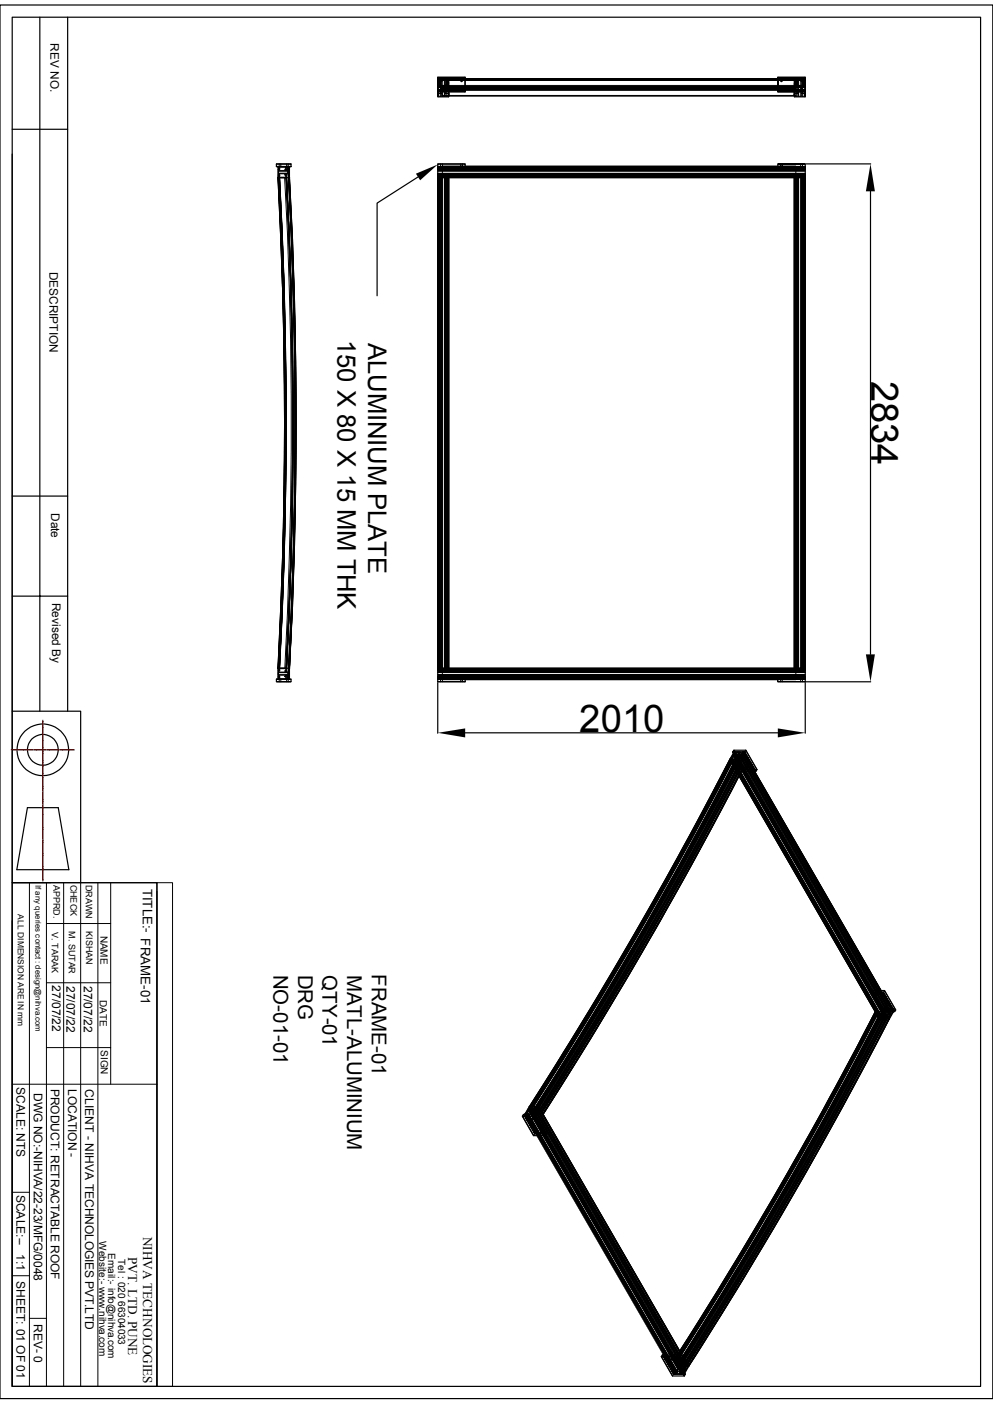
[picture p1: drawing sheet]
<svg xmlns="http://www.w3.org/2000/svg" width="210mm" height="297mm" viewBox="0 0 210 297" stroke-linecap="round" stroke-linejoin="round" font-family="sans-serif">
<g fill="none" stroke="#000" stroke-width=".25">
<path d="M0 1.1h210v294.8h-210zM2.6 3.6h204.8v289.7h-204.8zM8.4 3.6v146.9M14.3 3.6v146.9M92.6 16.3v3.1zM92.6 16.3l5.7 .1M92.6 16.4h5.7v3M92.6 19.4h5.7M94.9 19.4v1M97.5 18.7h.3M97.5 18.8h.2M98.3 19.4h-5.7v1.1h2.3"/>
<path d="M98.4 16.3v3.1M98.4 18.8h66.1M98.4 18.7h66.1M98.4 16.7h66.1M98.4 18.5h66.1M98.4 18.9h66.1M98.4 19.1h66.1M164.5 16.3l5.8 .1M164.5 19.4h5.8zM164.5 19.4v-3.1v3.1M164.5 16.4h5.8v3M165.1 18.7h.3"/>
<path d="M165.2 18.8h.2M168 19.4v1.1h2.3M170.3 16.3v4.1M170.3 19.6v.8M2.6 32.6v117.9h14.5v36.2M2.6 27.3h11.7M58.5 34.7h3.1v.5M58.5 35.2h3.1M58.5 34.7h3.1M58.5 34.7v.5M58.8 35.3v.2l.2 .1-.2 .2 .1 1.3M58.8 37.6a964 964 0 0 1 0 103.8"/>
<path d="M58.8 35.3h.1M58.8 37.5h.1M58.8 37.6h2.5M58.8 37.6h1.8a964 964 0 0 1 0 103.8M58.9 36.2h2.2v.5h-2.2zM58.9 37.1l.1 .1-.2 .1v.2M59.1 35.8v-.3l-.2-.2h1.6v.5h-.3l.3 .1v.2h-1.6v-.2h.2M59.1 37h-.2v-.3h1.6v.3h-.3h.3v.5h-1.6l.2-.2v-.3M60.6 35.3l-.1 .8h.6v-.8M60.6 37.5l-.1-.8h.6v.8M60.6 35.3h.1M60.6 37.5h.1"/>
<path d="M60.6 37.6a964 964 0 0 1 0 103.8M60.8 35.3l.1 .8M60.9 36.2v.5M60.9 36.7l.1 .9M60.9 35.3l.1 .8M61 36.2v.5M61 36.7v.9M61.1 37.6a978.8 978.8 0 0 1 0 103.8M61.1 37.6a951.2 951.2 0 0 1-.1 104.6M61.1 37.6a935.7 935.7 0 0 1 .1 103.8M61.1 35.3v2.2M61.2 37.6a943.1 943.1 0 0 1 0 103.8"/>
<path d="M61.2 37.6a964 964 0 0 1 0 103.8M88.4 37.4l-8.6 5.6v19.6M92.6 35.2l5.7 .1 .1-.6h-5.8v.5h5.8M92.6 37.6v103.8zM92.6 34.7h5.8M92.6 37.5l77.7 .1zM92.6 35.3v2.2M92.6 35.3h77.7M94.9 37.6v103.8zM94.9 20.3v.1M94.9 20.3h73.1M98.3 35.3h66.2"/>
<path d="M98.4 35.2h66.1M164.5 35.2h5.8zM164.5 34.7v.5M164.5 34.7h5.8zM168 37.6v103.8zM170.3 37.6v103.8zM170.3 35.3h.1M170.3 34.7v.5M170.3 35.3v2.2M170.5 34.7h13.6M184.1 40.5v97.9M2.6 104.9h11.7"/>
<path d="M2.6 126.1h11.7M2.6 150.5v36.2M58.5 144.2h3.1zM58.5 144.2v-.5h3.1v.5M58.8 141.4v.2l.2 .1-.2 .2 .1 1.3M58.8 141.4h2.5M58.8 141.4h.1M58.9 143.2l.1 .1-.2 .1v.2M58.9 142.3h2.2v.4h-2.2zM59.1 143h-.2v-.2h1.6v.2h-.3l.3 .1v.5h-1.6l.2-.2v-.3M59.1 141.9v-.3l-.2-.2h1.6v.5h-.3h.3v.3h-1.6v-.3h.2M60.6 141.4l-.1 .8h.6v-.8"/>
<path d="M60.6 143.6l-.1-.8h.6v.8M60.6 141.4h.1M60.9 142.8l-.1 .9M60.9 142.3v.4M61 141.4l-.1 .8M61 142.8v.9M61 142.3v.4M61.1 141.4l.1 2.2-2.7 .1M61.2 143.7h.4M92.6 144.2h5.8M92.6 144.2v-.5h5.8v.5M92.6 141.4v2.3h5.8"/>
<path d="M92.6 141.4h77.7v2.2M92.6 144.4v10.7M92.6 143.7h77.7M92.6 141.4h77.7M98.3 143.7h66.2M98.4 155h66.1M98.4 143.8h66.1M155 159.8l.2 .3M155 159.8h1.8l-.2 .3h-1.8zM155.1 159.5l.1 .2M155.2 159.3v.1M155.2 159.1h1.5l.2 .4"/>
<path d="M155.3 159.2l1.3-.1-.2 .4h-.2h.2l-.1 .2h-1.3l.1-.2M155.3 159.1v.4h-.2M155.4 159.3l.3 .4M156.2 159.5l.1 .2M156.6 159.1l.3 .5M156.6 159.1h.5l-.3 .6h-.5zM157.1 159.1v.1M157.1 159.1h.1l31.8 54.9M157.2 159.1h.3M157.2 159.1l31.7 55-.9 1.5M157.2 159.1l-.9 1.6M157.5 159.1l-2.5-.1 .3 .3-.3 .2-.5 .9h.2l-.4 .3"/>
<path d="M157.5 159.1l2.4 4.1-2.4-4.2 .2-.3 2.4 4.1-.2 .4M157.7 158.7h-2.5l-.2 .3 .2 .4-.2-.3M164.5 143.7h5.8zM164.5 144.2h5.8M164.5 143.7v.5M170.3 143.7h.1M170.3 144.4v10.7M170.3 141.4h.1M170.3 143.7v.5M170.5 144.2h13.6M5.8 170.9h6.5l2.3 13.1h-11zM154.3 160.7h.1"/>
<path d="M154.5 160.6v.1M154.5 160.4l.1 .1M154.7 160.1l.4 .6M154.7 160.5l.1-.2 .2 .4M154.7 160.4l-.2 .2M154.8 160.3h-.2l.1-.2h1.3l-.3 .2 .2 .1-.2 .3-1.2-.1M155.7 160.4l.1 .1M155.7 160.7h-1.4a896.6 896.6 0 0 1-42.3 73.4 934.1 934.1 0 0 0 42.3-73.4M155.7 160.7a915.9 915.9 0 0 1-42.3 73.4M155.7 160.7h.1a906.8 906.8 0 0 1-42.3 73.4h-.1M155.8 160.8l.2 .4M155.8 160.7a906.6 906.6 0 0 1-42.3 73.4"/>
<path d="M155.8 160.7l.3-.6h.4l-.3 .6M155.8 160.7l.2 .3M156.1 160.1l.2 .4M156.2 160.7h.1M156.2 160.7a934.1 934.1 0 0 1-42.4 73.4 915.9 915.9 0 0 0 42.4-73.4zM156.3 160.7a915.9 915.9 0 0 1-42.4 73.4M156.3 160.7a906.8 906.8 0 0 1-42.3 73.4h-.1M156.3 160.7l31.7 54.9M156.3 160.7l.9 1.6a914 914 0 0 1-42.3 73.4l-.9-1.6M157.2 162.4l29.7 51.6M157.2 162.3h.1M157.2 162.3a924.6 924.6 0 0 1-42.3 73.5v-.1"/>
<path d="M159.6 163.2h.2M2.6 186.7h30.6v106.6h-30.6zM2.6 194.8v98.5M186.4 209.6h.7M186.6 209.9h.3l.2-.4 2.3 4.2-.2 .3M186.6 210h.3M186.9 209.9l2.3 4.1zM186.9 214a921.9 921.9 0 0 1-42.2 73.4M186.9 214h.2a891 891 0 0 1-42.4 73.4l.9 1.6a914 914 0 0 0 42.4-73.4l-.9-1.5M188 215.6h.1M188 215.6a891.7 891.7 0 0 1-42.4 73.5M188.9 214h.3"/>
<path d="M110.5 236.1h2.5zM110.5 236.2l2.4 4h2.4M111 235.8h1.4M111 235.7h.1M111.2 235.6v.1M111.2 235.4l.1 .1M111.3 236.6h.1a.17 .17 0 0 1 .2 .1 .17 .17 0 0 1-.1 .2 .17 .17 0 0 1-.2-.2zM111.4 235.5l.1-.2 .2 .4M111.4 235.2l.4 .5M111.5 235.3h-.2l.1-.1h1.3l-.3 .1 .2 .1-.2 .3h-1.3l.3-.2M111.7 234.8h1.8l-.2 .3h-1.8zM111.7 234.8l.1 .3"/>
<path d="M111.8 234.5l.1 .2M111.8 234.3l.1 .1M112 234.2l1.3-.1-.2 .4h-.2h.2l-.1 .2h-1.3l.1-.2M112 234.1v.4h-.2M112.1 234.3l.3 .4M112.4 235.4l.1 .1M112.5 235.7l.3-.5h.4l-.3 .5M112.5 235.7v.1M112.5 236.6h.3l.1 .2zM112.8 235.2l.2 .3M112.9 235.8h.1M112.9 234.5v.2"/>
<path d="M113 236.2l2.4 4-2.4-4.1 .2-.3 2.4 4.1-.2 .3M113 239.6h.3v.2h-.2zM113.2 235.8h-2.5l-.2 .3 2.4 4.1M113.3 234.1l.3 .5M113.4 234.1l-.4 .6h.5l.3-.6M113.4 234.1l.2 .4M113.5 234.1h-1.6l-.1 .2 .2 .1-.3 .1-.5 .9 .2 .1-.4 .2M113.8 234.1v.1M113.8 234.1h.1M113.9 234.1l31.7 55M113.9 234.1l31.7 55-.8 1.4M113.9 234.1l-1 1.6"/>
<path d="M113.6 240.2l26.8 46.4M115.1 240.2l26.8 46.5M115.2 240.2l26.9 46.5M115.4 240.2l26.8 46.4M139.9 287h2.5zM141.9 286.6h-1.8l-.2 .4 2.3 4.1M142.1 286.6h.5M142.4 287l2.3 4.1zM142.4 287l.2-.4 2.3 4.1-.2 .4h-2.5l-2.3-4.1M145.6 289.1h.1M145.6 289v.1"/>
<circle cx="93.3" cy="17.1" r=".17"/>
<circle cx="93.3" cy="18.7" r=".17"/>
<circle cx="97.6" cy="17.1" r=".17"/>
<circle cx="97.6" cy="18.7" r=".17"/>
<circle cx="165.3" cy="18.7" r=".17"/>
<circle cx="165.3" cy="17.1" r=".17"/>
<circle cx="169.5" cy="18.7" r=".17"/>
<circle cx="169.5" cy="17.1" r=".17"/>
<circle cx="9.1" cy="158.6" r="5.5"/>
<circle cx="9.1" cy="158.6" r="3.3"/>
<circle cx="114.5" cy="239.7" r=".13"/>
<circle cx="140.8" cy="287.5" r=".13"/>
<circle cx="142.1" cy="287.5" r=".13"/>
<circle cx="142.5" cy="290.5" r=".13"/>
<circle cx="143.8" cy="290.5" r=".13"/>
</g>
<g fill="none" stroke="#000" stroke-width=".21">
<path d="M92.6 16.7h77.7M92.6 18.9h5.8M92.6 19.1h5.8M92.6 16.8h77.7M92.6 18.4h77.7M92.6 17h77.7M92.6 18.1h77.7M92.6 19.1h77.7M92.6 19h.1M92.6 17.7v.3M92.6 19.4v.4M92.6 19.9l.1 .5"/>
<path d="M92.6 19.9v.1M92.6 19.4v1M92.6 19.4v.4zM92.6 16.7h.1M92.6 19.9h.1M92.7 16.8h.1M92.7 18.5h77.6M92.7 18.2h.1M92.7 19.8h.4M92.7 19.8h.7M92.8 16.8l.2 .2v1.4l-.2-.1zM92.8 16.7l.1 .1"/>
<path d="M92.9 16.8v1.4M92.9 16.7v1.4v-1.3M92.9 16.8v1.3M93 17l-.3-.2v1.6h.4v-.3l.1 .3h.2v-1.6h-.2v1.3M93 18.2l.1-1.4v.6a.61 .61 0 0 1-.2 .9v-1.5v1.4M93 16.8v.1l-.1-.1h.2l-.1 1.4M93 16.8v1.3M93 16.7v1.5M93.1 16.7l-.1 1.4M93.1 18.1l.3 .1M93.1 19l.3-.1v1.4l-.3 .1zM93.1 19.5h.1"/>
<path d="M93.2 17v1.4zM93.2 16.8h.2M93.2 17.5v.8M93.2 17v1.4M93.4 18.9v-.5h-.7h.4v.6h.3M93.4 18.4h-.2v1.4h.2M93.5 16.8h.5v2.2h-.5zM93.5 19h.5v1.4h-.5zM93.5 18.2h.5M93.5 16.8h.5M93.6 18.7h3.9M94.1 18.9l.3 .1v1.4l-.3-.1z"/>
<path d="M94.1 18.9v-.5h.7h-.4v.6h-.3M94.1 18.4h.2v1.4h-.2M94.1 19.8h.7M94.1 16.8h.2M94.3 19.5h.1M94.3 17.9v.5M94.3 17.9v.2M94.3 17v1.3zM94.4 18.1l-.3 .1M94.4 19.8h.4M94.4 16.7v.1M94.4 16.7v1.4v-1.3"/>
<path d="M94.4 16.8v1.4M94.4 16.8v1.3M94.4 16.8v.1l.2-.1-.1 .1zM94.5 17l.2-.2-.1 1.6zM94.6 16.8v1.3M94.6 16.7v1.5M94.6 18.2v-1.4v.5a.82 .82 0 0 1-.2 1v-1.5v1.4M94.6 16.8v1.4M94.7 16.7l-.1 1.4M94.7 16.8h.1M94.7 16.8h.1v1.6h-.4v-.3l-.1 .3h-.2v-1.6h.2v.2v.9M94.7 18.2h.1"/>
<path d="M94.8 19.9l.1 .4v-.7v.7M94.8 19.4l.1 .4M94.8 18.5h.1M94.9 19v1.5M94.9 16.7v1.3zM94.9 16.7h.1M94.9 18.5l-.1 .5M94.9 18.5v.5M94.9 18.9l-.1 1.5h-.4M94.9 18.5v1.3v-1.3M94.9 18.9v1.4v-.4M94.9 18.9v.1"/>
<path d="M94.9 17.3v.8M94.9 19v.8M94.9 19v.1M94.9 19.9v.4h-1.3v-1.5h74.7v1.5h-.3M94.9 19v.4M94.9 18.5h.1M94.9 16.7v1.7M97.7 18.8h.7M97.8 18.7h.6M164.5 18.9h5.8M164.5 19.1h5.8M164.5 18.8h.7"/>
<path d="M164.5 18.7h.6M165.4 18.7h2.9v.1h-2.9M168 19v.8M168 16.7h.1M168 17.7v.3M168 19.9v.4M168 19.9v.1M168 16.7v1.8M168 18.5v.5M168 18.9l.1 1.5M168 16.7v1.4zM168 18.5v1.3v-1.3"/>
<path d="M168 18.9v1.5M168 18.9v.1M168 19.9h.1M168.1 18.2h.1M168.1 19.8h.4M168.1 19.8h.7M168.1 18.4h.4v.6h.3M168.1 18.4h.7v.5M168.1 16.8h.1M168.1 18.4l-.1 .1M168.2 16.8l.2 .2v1.4l-.2-.1zM168.2 16.7l.1 .1"/>
<path d="M168.3 16.8v1.4M168.3 16.8v.1l.1-.1v.1zM168.3 18.7h-74.7v.1h3.9M168.3 18.1v.1M168.3 16.8v1.3M168.3 16.7v1.4v-1.3M168.4 17l-.3-.2v1.6h.4v-.3l.1 .3h.2v-1.6h-.2v1.3M168.4 16.8v1.4M168.4 18.2v-1.4v1.5a.82 .82 0 0 1-.1-1v-.5v1.4M168.4 16.7v1.5M168.5 16.7l-.1 1.4M168.5 19.5h.1"/>
<path d="M168.5 19l.3-.1v1.4l-.3 .1zM168.5 18.1l.3 .1M168.6 17v1.4zM168.6 17.5v.8M168.6 16.8h.2M168.6 17v1.4M168.6 18.4h.2M168.6 18.4v1.4h.2M168.9 19v1.4h.5v-1.4M168.9 16.8h.5M168.9 18.2h.5M168.9 16.8h.5v2.2h-.5z"/>
<path d="M169.5 18.9v-.5h.7l.1 .6M169.5 18.9l.3 .1v1.4l-.3-.1zM169.5 18.4h.2v1.4h-.2M169.5 19.8h.7M169.5 16.8h.2M169.7 19.5h.1M169.7 17.9v.2M169.7 17.9v.5M169.7 17v1.3zM169.8 18.1l-.3 .1M169.8 19.8h.4M169.8 16.7v.1"/>
<path d="M169.8 18.1v.1M169.8 16.8l.1 .1 .1-.1M169.8 16.8v1.3M169.8 16.7v1.4v-1.3M169.9 16.9l-.1-.1v1.4M169.9 17l.2-.2-.1 1.6zM170 16.7v1.5M170 16.8v1.4M170 16.8l-.1 .1M170 18.2h.1M170 16.8v.5a.82 .82 0 0 1-.2 1v-1.5v1.4M170.1 16.7l-.1 1.4"/>
<path d="M170.1 16.8h.1M170.1 18.2h.1M170.1 16.8h.1v1.6h-.4v-.3l-.1 .3h-.2v-1.6h.2v1.1M170.2 18.4h-.4v.6h-.3M170.3 16.7h.1M170.3 19.4v.4zM170.3 19.9v.4v-.9v1.1M170.3 19v.8l-.1-.4M170.3 19.1h.1M170.3 19l-.1 1.4h-.4M170.3 18.4h-77.7l.1 .6M170.3 19l-77.7-.1 .1 1.5"/>
<path d="M170.3 16.8l-77.7 .1M170.3 17.3v.7M170.3 19.6v.7l-.1-.4M58.8 37.6a981.8 981.8 0 0 1 0 103.8M58.9 37.6a965 965 0 0 1 0 103.8M59 37.6a952.1 952.1 0 0 1 0 103.8M59.1 37.6a964 964 0 0 1 0 103.8M59.1 34.7v.6M59.1 37.6a952.1 952.1 0 0 1 0 103.8M59.4 34.7v.6M60.2 37.6a965 965 0 0 1 0 103.8M60.5 37.6a952.1 952.1 0 0 1 0 103.8 952.2 952.2 0 0 0 0-103.8z"/>
<path d="M60.5 37.6a981.8 981.8 0 0 1 0 103.8M60.6 37.6a981.8 981.8 0 0 1 0 103.8M60.6 34.7v.6M60.8 35.3h.1M60.9 36.1v.1M60.9 36.7h.1M61 37.6a981.8 981.8 0 0 1 0 103.8M61 36.1v.1M61 34.7v.6M61 36.7h.1M61.1 37.6a981.8 981.8 0 0 1 0 103.8 955.4 955.4 0 0 0-.1-103.8 965 965 0 0 1 .1 103.8M61.2 37.6a965 965 0 0 1 0 103.8h.1"/>
<path d="M92.6 35.6h77.7zM92.6 37.3h77.7M92.6 35.7h77.7M92.6 35.3h77.7M92.6 36.7h77.7M92.6 37.5h77.7M92.6 36.2h77.7M92.6 37l77.7 .1M92.6 35.8h77.7M92.6 36.1h77.7M92.6 35.9h77.7M92.6 37h77.7"/>
<path d="M92.6 37.2h77.7M92.6 35.6h77.7M92.6 35.4h77.7M92.6 37.4h77.7M92.6 35.5h77.7M92.6 37.6v103.8M92.7 20.4h.4M92.7 37.6v103.8M92.8 37.6v103.8M92.9 37.6v103.8zM93 37.6v103.8M93 37.6v103.8z"/>
<path d="M93.1 37.6v103.8zM93.2 34.7v.6M93.2 37.6v103.8M93.4 37.6v103.8M93.5 37.6v103.8M93.6 20.2h74.7M93.6 35.2h74.7v108.6h-3.8M93.6 34.7v.6M94 37.6v103.8M94.1 37.6v103.8M94.3 37.6v103.8M94.4 37.6v103.8"/>
<path d="M94.4 37.6v103.8zM94.5 37.6v103.8M94.6 37.6v103.8zM94.7 37.6v103.8M94.8 37.6v103.8M94.9 37.6v103.8M97.5 34.7v.6M97.8 34.7v.6M98.4 35.2h-4.8v108.6h4.8M165.1 34.7v.6M165.4 34.7v.6M168 20.3l.1 .1"/>
<path d="M168 37.6v103.8M168.1 20.4h.4M168.1 37.6v103.8M168.2 37.6v103.8M168.3 37.6v103.8zM168.4 37.6v103.8M168.4 37.6v103.8zM168.5 37.6v103.8M168.6 37.6v103.8M168.8 37.6v103.8M168.9 37.6v103.8M169.3 34.7v.6"/>
<path d="M169.4 37.6v103.8M169.5 37.6v103.8M169.7 37.6v103.8M169.7 34.7v.6M169.8 37.6v103.8zM169.9 37.6v103.8M170 37.6v103.8zM170.1 37.6v103.8M170.2 37.6v103.8M170.3 37.6v103.8M170.3 37.1h-77.7M59.1 143.7v.5"/>
<path d="M59.4 143.7v.5M60.6 143.7v.5M60.8 143.7h.2v.5M60.9 142.7v.1M60.9 142.2v.1M61 142.2v.1M61 142.7v.1M92.6 141.4h77.7M92.6 143.1h77.7M92.6 143.6h77.7M92.6 142.7h77.7M92.6 142.3h77.7"/>
<path d="M92.6 141.9h77.7M92.6 142.8h77.7M92.6 142.2h77.7M92.6 143h77.7M92.6 141.7h77.7M92.6 143.3h77.7M92.6 143.5h77.7M92.6 141.5h77.7M92.6 143.2h77.7M92.6 141.6h77.7M92.6 141.8h77.7M92.6 143.4h77.7"/>
<path d="M93.2 143.7v.5M93.6 143.8h74.7M93.6 143.7v.5M97.5 143.7v.5M97.8 143.7v.5M155 159.7l31.7 54.9 .1-.1-31.6-54.8M155 159.5l32.5 56.2M155.2 159.3l31.7 54.9h.1l-.1 .2M155.2 159.4l31.7 55M155.2 159.4l2.2 3.8h2.2M155.2 158.7l2.4 4.1h2.5h-2.5l-.2 .4-2.2-3.8M155.2 159.4l31.8 55.1"/>
<path d="M155.2 159.4l32.3 55.8M155.3 159.2l31.7 54.9M155.3 159.1l31.7 54.9-.1 .2M155.3 158.7l2.3 4.1M155.3 159.2l32.6 56.4 .3-.5M155.7 159.7l32.3 55.9M155.8 159.6l.1-.1a.16 .16 0 0 1 .2 .1 .16 .16 0 0 1-.2 .2 .16 .16 0 0 1-.1-.2zM156 159.1l.3 .2h-.2zM156 159.1l-.2 .5M156.2 159.5l31.8 55.1M156.3 159.3l-.2 .4M156.4 159.5l31.7 55h-.2l-31.6-54.8"/>
<path d="M156.4 159.5l31.7 54.9M156.6 159.1l31.7 55h-1.3l-31.6-54.8M156.7 159.1h-1.5l31.8 55.1M156.7 159.1l31.9 55.3M156.8 159.7l31.7 54.9M156.8 159.8l31.7 54.9M156.9 159.5l31.5 54.6M156.9 159.6l31.4 54.5-.3 .5-31.7-54.9M157.1 159.6l.1-.5h-.1l31.7 55-.2 .3M157.1 159.1l31.7 54.9M157.2 159.1l31.6 54.9M157.3 159.7l30.5 52.9"/>
<path d="M157.4 159.7a945.3 945.3 0 0 1-44.4 76.8h.1M157.6 159.3l-.2 .4M157.7 158.7l2.4 4.1M165.1 143.7v.5M165.4 143.7v.5M169.3 143.7v.5M169.7 143.7v.5M148.6 177.8a937.4 937.4 0 0 1-34.2 58M150 172.4a888.9 888.9 0 0 1-37 63.2M150.1 171.8a934.2 934.2 0 0 1-37.3 63.7M153.1 169.3l3.6-7a911 911 0 0 1-42.4 73.5M154.3 160.7l31.8 55h1.4"/>
<path d="M154.3 160.7l31.8 54.9v-.1M154.3 160.7l.1 .2M154.3 160.7l31.8 55M154.3 160.7a906.8 906.8 0 0 1-42.3 73.4M154.4 160.5l31.7 55M154.4 160.9l.1 .1M154.4 160.9a896.6 896.6 0 0 1-42.3 73.4M154.4 160.7l31.7 54.9-31.6-54.9M154.4 160.8h1.3l.2 .3M154.4 160.8a879 879 0 0 1-42.3 73.4M154.4 160.8a881.1 881.1 0 0 1-42.3 73.3M154.5 160.9h.1"/>
<path d="M154.5 160.4l31.8 54.9M154.5 160.5l31.7 55.1M154.5 161.1l.5 .9M154.5 160.9a896.6 896.6 0 0 1-42.3 73.3M154.5 160.9l.2 .1a888.2 888.2 0 0 1-42.3 73.4l-.2-.2M154.5 161.1a891 891 0 0 1-42.4 73.4M154.5 161.1a934.1 934.1 0 0 1-42.4 73.3M154.6 161l-.1 .1M154.6 161a906.8 906.8 0 0 1-42.4 73.4M154.6 161h.1h-.1a940 940 0 0 1-42.5 73.3l.2 .1h-.1M154.6 160.5l31.6 54.8M154.6 160.3l31.8 54.9 .1-.1"/>
<path d="M154.6 161.2h.2a896.6 896.6 0 0 1-42.3 73.3M154.6 160.5l31.7 54.8M154.7 160.4l31.7 54.9M154.7 161a924.6 924.6 0 0 1-42.4 73.4M154.7 161.3a896.6 896.6 0 0 1-42.3 73.4l-.1-.2h.1M154.7 161.3h1.3a881.2 881.2 0 0 1-42.3 73.4l-.3-.2M154.7 161.3l-.1-.1a896.6 896.6 0 0 1-42.3 73.3M154.7 161l.1 .1M154.8 161.4l.2 .3a914 914 0 0 1-42.4 73.4l-.2-.3a906.8 906.8 0 0 0 42.4-73.4zM154.8 160.1l31.7 54.9 .2-.3-31.5-54.6M154.8 161.4h1.8l.2 .3M154.8 160.3l31.8 55"/>
<path d="M154.8 161.1a906.8 906.8 0 0 1-42.3 73.4M154.8 161.1a891.8 891.8 0 0 1-42.4 73.4M154.9 160.7l31.6 54.7M155 161.8a906.8 906.8 0 0 1-42.4 73.4l.3 .1M155 161.7h1.8a896.6 896.6 0 0 1-42.4 73.4M155 161.8l.1 .1a914 914 0 0 1-42.4 73.4M155 161.8h1.3l.1 .1M155 162l.2 .1M155 162a896.6 896.6 0 0 1-42.3 73.4M155.1 161.9h.1M155.2 162.1a906.8 906.8 0 0 1-42.3 73.4M155.2 162.1h.1h-.1a961.4 961.4 0 0 1-42.4 73.3"/>
<path d="M155.2 162.1l-3.1 5.8M155.2 161.9a896.6 896.6 0 0 1-42.3 73.4M155.2 161.9h.1a874 874 0 0 1-42.4 73.4M155.2 162.3v-.1a914 914 0 0 1-42.4 73.3M155.2 162.3a881.1 881.1 0 0 1-42.3 73.4M155.2 162.3l.1 .1M155.3 162l.1 .1M155.3 162.2h.1M155.3 162.4h1.4M155.3 162.4a915.9 915.9 0 0 1-42.4 73.4M155.3 162.3a914 914 0 0 1-42.4 73.4M155.3 162.3h1.3a896.6 896.6 0 0 1-42.3 73.4"/>
<path d="M155.3 162.3v-.1a924.6 924.6 0 0 1-42.4 73.4M155.3 162.1a914 914 0 0 1-42.4 73.4M155.4 162.1a906.8 906.8 0 0 1-42.4 73.4M155.4 162.1a911.1 911.1 0 0 1-42.5 73.5M155.4 162.2l-3.7 7M155.7 160.8a896.6 896.6 0 0 1-42.3 73.3l.1 .4M155.7 161.1a934.1 934.1 0 0 1-42.4 73.4M155.7 161.2a896.6 896.6 0 0 1-42.3 73.3M155.7 161.2h.3v.1M155.7 161.1h.2M155.7 161.1v.1M155.7 160.7l.1 .1"/>
<path d="M155.7 160.8h.1M155.7 160.8a896.6 896.6 0 0 1-42.3 73.3M155.8 160.8a881.1 881.1 0 0 1-42.4 73.3h-.1l31.7 55h-1.3l-31.6-54.8M155.9 160.4l31.7 54.9h-.2l-31.6-54.8M155.9 161.1a899.8 899.8 0 0 1-42.4 73.4M156 160.1l31.7 55h-.2M156.1 161.3h.4M156.2 161.9l-7.7 14.6M156.2 161.9l.2 .1 .3 .3M156.2 160.7h.1M156.2 160.7v.1M156.2 160.7a906.8 906.8 0 0 1-42.4 73.4"/>
<path d="M156.2 161.9h.2a896.6 896.6 0 0 1-42.4 73.4M156.2 160.7l1 1.7M156.2 160.8l.2 .3M156.2 160.8a896.6 896.6 0 0 1-42.3 73.3M156.2 162a924.6 924.6 0 0 1-42.4 73.4M156.3 160.7l.9 1.7M156.3 160.5l31.5 54.6-.3 .5-31.8-54.9 31.8 54.9M156.3 161.8a924.6 924.6 0 0 1-42.4 73.4M156.3 161.8l.3 .5a896.6 896.6 0 0 1-42.3 73.4M156.3 161.8a924.6 924.6 0 0 1-42.3 73.4M156.3 161.8h.5M156.4 161.1l.1 .2"/>
<path d="M156.4 160.4l31.7 54.9M156.4 161.1a934.1 934.1 0 0 1-42.4 73.4M156.4 162a924.6 924.6 0 0 1-42.4 73.4M156.5 160.1l31.7 55h-.4M156.5 161.3a896.6 896.6 0 0 1-42.3 73.4M156.6 161.4a924.6 924.6 0 0 1-42.4 73.4M156.6 160.1l31.7 54.9M156.7 162.3a914 914 0 0 1-42.4 73.4M156.7 162.3a874 874 0 0 1-42.4 73.4M156.8 161.8a906.8 906.8 0 0 1-42.4 73.4M156.8 161.8l.1 .2M156.9 162a924.6 924.6 0 0 1-42.3 73.4"/>
<path d="M156.9 162l.2 .3M157.1 162.3v.1M157.1 162.3a914 914 0 0 1-42.4 73.4M157.1 162.3a891 891 0 0 1-42.4 73.4M157.1 162.3a924.6 924.6 0 0 1-42.4 73.4M157.1 162.4h.1M157.1 162.4a915.9 915.9 0 0 1-42.3 73.4M157.2 162.3a908.2 908.2 0 0 1-42.4 73.5M157.5 162.6l.1-.1a.16 .16 0 0 1 .2 .1 .16 .16 0 0 1-.2 .2 .16 .16 0 0 1-.1-.2zM157.7 162.1l-.2 .5M158 162.3l-.2 .4M159 162.1l-.2 .5"/>
<path d="M159 162.1l.3 .2h-.3zM159.3 162.3l-.2 .4M2.6 186.7h30.6M6.2 186.7v106.6M9.8 195.4h13.6M9.8 186.7v106.6M13.5 186.7v106.6M17.1 186.7v106.6M20.7 186.7v106.6M23.4 186.7v42.7M33.2 186.7h3.3v106.6h-3.3zM33.2 188.6v104.7"/>
<path d="M146.1 180.9a898.3 898.3 0 0 1-32.3 54.4M9.8 207.9h13.6M184.4 210l2.3 4h2.2M184.6 209.5l2.3 4.2h2.5h-2.5l-.2 .3-2.3-4.1 .2-.4h1.8M184.6 209.5l2.3 4.1M185.1 214.1l.1 .1M185.1 214.1a915.9 915.9 0 0 1-42.4 73.3M185.1 214a896.6 896.6 0 0 1-42.4 73.4M185.1 214v.1M185.1 214h1.4M185.1 214a914 914 0 0 1-42.4 73.4M185.2 214.2h.1"/>
<path d="M185.2 214.1h1.3l.2 .3M185.2 214.1a888.2 888.2 0 0 1-42.3 73.5M185.2 214.1a891 891 0 0 1-42.4 73.4M185.2 214.2a924.6 924.6 0 0 1-42.4 73.4M185.3 214.2h.1M185.3 214.4l.5 .9M185.3 214.2a906.8 906.8 0 0 1-42.3 73.4M185.3 214.2h.2a888.2 888.2 0 0 1-42.3 73.5l-.2-.1M185.3 214.4a899.8 899.8 0 0 1-42.4 73.4M185.3 214.4a934.1 934.1 0 0 1-42.4 73.3M185.3 214.4h.1M185.3 214.4a915.9 915.9 0 0 1-42.3 73.3"/>
<path d="M185.3 214.4h.2l-.1-.2a940 940 0 0 1-42.5 73.4l.1 .1M185.4 210l-.3 .4M185.4 210l.1-.1a.17 .17 0 0 1 .2 .1 .17 .17 0 0 1-.1 .2 .17 .17 0 0 1-.2-.1zM185.4 214.5h.2M185.5 214.4a934.1 934.1 0 0 1-42.4 73.3M185.5 214.6h1.3a881.1 881.1 0 0 1-42.4 73.4l-.3-.1M185.5 214.6a896.6 896.6 0 0 1-42.3 73.4M185.5 214.6l-.1-.1a906.8 906.8 0 0 1-42.3 73.4M185.5 214.3l.1 .2M185.5 214.7h1.9l.1 .3h.8l.2-.3M185.6 214.5a915.9 915.9 0 0 1-42.3 73.3M185.6 214.5a891 891 0 0 1-42.4 73.4"/>
<path d="M185.6 214.5a896.6 896.6 0 0 1-42.3 73.3M185.7 210.1l-.3 .5M185.8 215a924.6 924.6 0 0 1-42.4 73.4M185.8 215h1.7a906.8 906.8 0 0 1-42.3 73.4M185.8 215l-.3-.3a915.9 915.9 0 0 1-42.3 73.4M185.8 215.1l.1 .1a924.6 924.6 0 0 1-42.4 73.4M185.8 215.1a915.9 915.9 0 0 1-42.4 73.4M185.8 215.1h1.3l.1 .1M185.8 215.3h.1M185.8 215.3a906.8 906.8 0 0 1-42.3 73.4M185.9 215.2h.1M185.9 215.5a924.6 924.6 0 0 1-42.3 73.4"/>
<path d="M185.9 215.5h.1M185.9 215.5l-3 5.8M185.9 215.5l.1 .1M186 215.5a915.9 915.9 0 0 1-42.4 73.3M186 215.5h.1l-.1-.2a940 940 0 0 1-42.4 73.4M186 215.2a906.8 906.8 0 0 1-42.3 73.4M186 215.2a856.9 856.9 0 0 1-42.3 73.4M186 215.6a896.6 896.6 0 0 1-42.3 73.4M186 215.6l.1 .1M186.1 215.7h1.4M186.1 215.6h.1M186.1 215.3v.1"/>
<path d="M186.1 215.7a899.8 899.8 0 0 1-42.4 73.4v-.1M186.1 215.6a924.6 924.6 0 0 1-42.4 73.4M186.1 215.6h1.3a906.8 906.8 0 0 1-42.4 73.4M186.1 215.6a934.1 934.1 0 0 1-42.4 73.3M186.1 215.4a924.6 924.6 0 0 1-42.4 73.4M186.1 215.4a915.9 915.9 0 0 1-42.3 73.4M186.1 215.4a921.8 921.8 0 0 1-42.4 73.5M186.2 215.5l-3.7 7M186.2 215.6h.1M186.3 215.3l.1 .1-.3 .1M186.4 215.2h.1M186.5 214.1a906.8 906.8 0 0 1-42.4 73.4"/>
<path d="M186.5 214.4a914 914 0 0 1-42.4 73.4M186.5 214.5a906.8 906.8 0 0 1-42.4 73.4M186.5 215.4l-.3 .2M186.5 214.5h.2l.1 .1h1.2M186.5 214.4h.2M186.5 214.4v.1M186.5 215.3h.1M186.5 214.1h.1M186.5 214a896.6 896.6 0 0 1-42.3 73.4M186.5 214h.1a892.4 892.4 0 0 1-42.4 73.4M186.5 214.1l.4 .5a900.7 900.7 0 0 1-28.5 51M186.5 214.1a906.8 906.8 0 0 1-42.3 73.4"/>
<path d="M186.6 214.1a891 891 0 0 1-42.4 73.4 891 891 0 0 0 42.4-73.4zM186.6 209.9h-2.2l2.2 .1M186.6 215.3l-.1 .1M186.6 210h.3v.1zM186.6 210l-.2 .4M186.7 214.4a881.1 881.1 0 0 1-42.4 73.4M186.7 214.5a924.6 924.6 0 0 1-42.3 73.4M186.9 213.4h.2l.1 .2zM186.9 214.4l-.7 .9M186.9 215.2l.1 .1M186.9 214.1a915.9 915.9 0 0 1-42.3 73.3M186.9 215.2a891 891 0 0 1-42.3 73.4"/>
<path d="M186.9 215.2h.3a906.8 906.8 0 0 1-42.4 73.4M186.9 214.1h.1M186.9 214.1l1 1.6M186.9 210.1l-.2 .5M187 214.2h.1l-.1 .3h-.2M187 215.3h.2l.3 .3M187 214.1l.2 .3M187 214.1a906.8 906.8 0 0 1-42.3 73.4M187 215.3a934.1 934.1 0 0 1-42.4 73.4M187.1 209.5l2.3 4.1M187.1 213h.3v.2l-.2-.1zM187.1 213l-.2 .4"/>
<path d="M187.2 214.4a914 914 0 0 1-42.4 73.4M187.2 214.4v.1a879 879 0 0 1-42.3 73.5M187.2 215.3a899.8 899.8 0 0 1-42.4 73.4M187.4 213.1l-.2 .5M187.5 215.6a924.6 924.6 0 0 1-42.4 73.4M187.5 215.6a881.1 881.1 0 0 1-42.4 73.4M187.5 215.2l-.1 .1M187.5 215.6a911 911 0 0 1-42.4 73.5M187.5 215.7l-3.6 6.9M187.5 215.1a915.9 915.9 0 0 1-42.3 73.4M187.5 215.1h-.4a916 916 0 0 1-42.4 73.4 934.1 934.1 0 0 0 42.4-73.4l.3 .5a906.8 906.8 0 0 1-42.3 73.4M187.5 215.6v.1"/>
<path d="M187.5 215.1l.2 .2M187.6 215.3l-.1 .3M187.7 215.3l.2 .3M187.7 215.3a934.1 934.1 0 0 1-42.4 73.4M187.7 215.1l-.2 .1M187.9 215.6a881.1 881.1 0 0 1-42.4 73.4M187.9 215.6a891 891 0 0 1-42.4 73.4M187.9 215.6a934.1 934.1 0 0 1-42.4 73.4M187.9 215.6v.1M187.9 212.6a908.9 908.9 0 0 1-44.3 76.8M187.9 212.6l-30.5-52.9a908.9 908.9 0 0 1-44.3 76.8l2.1 3.7M187.9 215.7a915.9 915.9 0 0 1-42.3 73.4"/>
<path d="M187.9 215.7h.1M187.9 212.6a935.8 935.8 0 0 1-44.4 76.7M188 215.7a920.9 920.9 0 0 1-42.4 73.4M188.1 214.5l-.1 .1M188.4 213l-.3 .4M188.4 214.1l-.3 .3-.2 .1M188.4 214h-1.4l1 1.7M188.5 214.7h-1.1a934.1 934.1 0 0 1-42.4 73.4M188.6 214.4l-.1 .2h-.5M188.7 213.1l-.3 .5M188.8 214v.1M2.6 229.4h30.6"/>
<path d="M9.8 221.6h13.6M110.7 235.8l2.4 4.1M110.8 235.8l2.3 4M111 235.7l31.7 55 .1-.2M111.1 235.5l31.7 55M111.1 235.7l31.7 54.9-31.6-54.9M111.2 235.4l31.8 55M111.2 235.5l31.7 55.1M111.3 235.5l31.6 54.9M111.3 235.5l31.7 54.9M111.3 235.3l31.7 54.9 .2-.1M111.4 235.4l31.7 55"/>
<path d="M111.5 235.1l31.7 54.9 .2-.3M111.5 235.3l31.8 55M111.5 236.2h.3v.2zM111.5 236.2l-.2 .4M111.5 235.7l31.7 54.7M111.7 234.7l31.7 54.9 .1-.1-31.6-54.8M111.7 234.5l32.4 56.1M111.8 235.1l31.6 54.6h1.8M111.8 234.3l31.8 55h.1l-.2 .1-.6 .9M111.8 234.4l32.4 56.3M111.8 236.4l-.2 .4M111.9 234.4l31.8 55.1"/>
<path d="M111.9 234.1l31.8 55.2M111.9 234.4l32.2 55.8M112 234.2l31.7 54.9M112 234.1l31.7 55-.1 .1M112 234.1h.1M112 234.1l.1 .2M112 234.2l32.6 56.5 .3-.6M112.1 234.3h.1M112.1 234.1l.1 .1M112.1 234.5l.6 .9M112.2 234.4l-.1 .1M112.4 234.7l32.3 55.9"/>
<path d="M112.4 234.4v.1M112.5 234.5h.1M112.5 235.8l2.5 4.4M112.6 235.4l31.7 54.9h-.2l-31.6-54.8M112.7 235.4h.1M112.8 235.2l31.6 54.9h-1.2l-31.4-54.4M112.8 235.5h.1M112.8 235.4l.1 .1M112.8 235.5l.1 .2M112.8 236.2l-.2 .4M112.9 235.7v.1M112.9 234.5l31.8 55.1h.5l.1-.2"/>
<path d="M112.9 235.3h.1M112.9 235.8h1.4M112.9 235.3l.1 .2M113 235.5l31.5 54.6-.3 .5-31.8-54.9 31.8 54.9M113 236.5l2.1 3.7M113 235.8l2.5 4.3M113 235.8l2.5 4.2M113 235.5l-.1 .1M113.1 239.9h2.5h-2.5l-.2 .3M113.1 234.5l31.7 55h-.2l-31.7-54.8M113.1 236.4l-.2 .4M113.1 234.5l31.7 54.9"/>
<path d="M113.1 235.4l31.7 54.9M113.2 239.2h.2l.2 .2zM113.2 235.8l2.4 4M113.2 239.2l-.2 .4M113.3 234.5h.2M113.3 234.5h.1M113.4 234.1l31.9 55.3M113.4 234.1l.3 .6a914 914 0 0 0 42.4-73.4l-.1-.1a914 914 0 0 1-42.4 73.3M113.6 234.6l31.4 54.5-.3 .5-31.7-54.9M113.6 234.5l31.5 54.6M113.6 239.4l-.3 .4M113.8 234.1l31.7 55-.2 .3"/>
<path d="M113.8 234.1l31.7 55M113.8 234.1h.1M113.9 234.1l.3 .6M113.9 234.1h-.1M113.9 235.2h-.7l31.7 54.9h-.4M113.9 234.1l31.7 55M113.9 235.2l.1 .1-.2 .1h.2l.3 .3-1.4-.1M114.2 234.7h-.7l31.7 54.9M114.3 235.7h.1M114.3 235.7v.1M114.4 235.2h-.4l.3 .5M114.4 235.1l-.2-.3h-.7l31.7 54.9"/>
<path d="M114.4 235.1h-1.1l31.7 54.9M114.4 235.2l.2 .2M114.5 239.2l-.2 .4M114.6 235.4l.2 .3M114.7 235.7l.1 .1M114.8 239.4l-.2 .4M179.4 231.1a922 922 0 0 1-34.2 58M180.8 225.7a877.2 877.2 0 0 1-37 63.2M180.9 225.1a934.2 934.2 0 0 1-37.3 63.7M2.6 252.2h3.6M113.6 240.2l-2.6-4.4 2.6 4.4M2.6 269.9h3.6"/>
<path d="M6.2 278.9h3.6M150 279.4l-5.5 8.6-.3-.5M140.1 286.6l2.4 4.1h2.4h-2.4l-.3 .4M140.1 286.6l2.4 4.1M140.4 286.6l2.3 4.1h1.5M140.9 287.1l-.3 .3M141.2 287.2l-.3 .5M141.8 286.6l2.4 4.1M141.9 286.7l1.7 2.7M141.9 286.6h.2M142.1 286.7l1.5 2.7M142.2 287l.3 .2h-.3z"/>
<path d="M142.2 287.1l-.3 .3M142.2 286.6l2.5 4.1M142.3 286.6l2.4 4.1M142.4 286.6l2.3 4.1M142.5 287.2l-.3 .5M142.6 286.6l2.3 4.1M142.6 290.1l-.2 .3M142.7 287.4h1.5M142.7 287.4h.1M142.7 287.4l.1 .2M142.8 287.6h.1M142.8 287.5l.2 .1"/>
<path d="M142.8 287.5h1.3l.2 .3M142.9 290.6h.1M142.9 287.8l.6 .9M142.9 290.2l-.2 .5M143 287.7l-.1 .1M143 290.4h.1l-.3 .1M143 290.2h.2M143.2 290.4l-.3 .2M143.2 287.7v.2M143.2 288h1.7M143.2 290.3h.1M143.2 287.9h-.1l.1 .1"/>
<path d="M143.2 288.1l.2 .3h1.8M143.2 288.1h1.8l.2 .3M143.3 290.3l-.1 .1M143.3 287.8h.1M143.5 288.7h.1M143.6 288.7v.1M143.6 288.9l.1 .1M143.6 288.8v.1M143.7 289.2h.1l-.1 .3h-.2M143.7 288.6h.1M143.7 289.1h1.4M143.7 288.6l-.3-.1h1.3l.1 .1h-.2l.2 .1 .2 .3-1.3-.1"/>
<path d="M143.7 288.6l.1 .2M143.8 288.8l-.1 .1M143.9 290l.3 .2h-.2zM143.9 290.1l-.3 .3M144.1 287.8h.2M144.1 287.8v.1M144.2 290.7h.1M144.2 287.5h.1M144.2 290.2l-.3 .5M144.3 290.3l-.2 .3h-1.3M144.4 290.1l-.3 .2M144.6 287.4h.1"/>
<path d="M144.6 287.4l.1 .1M144.7 287.5l.2 .5M144.7 287.4h-.1M144.7 290.7h.1M144.8 289.5l-.1 .1h-1.3M144.8 290.5l-.1 .2M145.1 289h.1M145.1 289.1l-.3 .3-.2 .1M145.1 289v.1M145.2 289.7l-.2 .3h-1.8M145.2 288.5h-.5l.4 .5M145.2 288.5l.1 .2"/>
<path d="M145.3 288.7l.2 .3M145.5 289l.1 .1M145.5 289.1h.1"/>
<circle cx="157.2" cy="159.6" r=".15"/>
<circle cx="157.4" cy="159.2" r=".14"/>
<circle cx="157.9" cy="162.2" r=".14"/>
<circle cx="158.9" cy="162.6" r=".15"/>
<circle cx="185.3" cy="210.5" r=".15"/>
<circle cx="186.6" cy="210.5" r=".14"/>
<circle cx="188.3" cy="213.5" r=".14"/>
<circle cx="188.5" cy="213.1" r=".13"/>
<circle cx="112.9" cy="236.3" r=".13"/>
<circle cx="114.7" cy="239.3" r=".13"/>
<circle cx="141.1" cy="287.1" r=".14"/>
<circle cx="142.8" cy="290.1" r=".14"/>
</g>
<g fill="none" stroke="#808080" stroke-width=".25">
<path d="M92.6 19.4v1M94.9 19.4v1.1M98.4 16.7h66.1M98.4 18.5h66.1M98.4 19h66.1M98.4 19.1h66.1M168 19.4v1M170.3 19.4v1.1M155.2 159.3v.1M155.2 159.5l.2 .2M155.4 159.3l.2 .4M156.7 159.1l.2 .4"/>
<path d="M154.5 160.6l.1 .1M154.6 160.4v.1M154.7 160.5l.2 .2M154.8 160.3l.2 .4M155.7 160.7h.1M155.8 160.7l.2 .4M155.8 160.8l.2 .3M156.3 160.7h.1M157.2 162.4l29.8 51.6a919.9 919.9 0 0 1-42.3 73.4M157.2 162.4l29.8 51.6a896.6 896.6 0 0 1-42.3 73.4M111 235.8h.1M111.2 235.6l.1 .1"/>
<path d="M111.3 235.4v.1M111.4 235.5l.1 .2M111.5 235.3l.2 .4M111.9 234.3v.1M111.9 234.5l.2 .2M112.1 234.4l.2 .3M112.4 235.8h.1M112.5 235.7v.1M112.9 235.8h.1M113 235.7v.1M113.4 234.1l.2 .4M113.6 240.2l26.8 46.4"/>
<path d="M115 240.2l26.8 46.4M115.1 240.2l26.8 46.4M115.4 240.2l26.8 46.4M115.5 240.1l26.8 46.5M115.5 240l26.9 46.6"/>
</g>
<path d="M88 36.7l4.6-1.9-3.7 3.3zM184.1 34.7l.9 5.8h-1.9zM183.1 138.4h1.9l-.9 5.8zM92.6 155l5.8-.9v1.9zM164.5 154.1l5.8 .9-5.8 1z" fill="#000"/>
<g fill="none" stroke="#f00" stroke-width=".25">
<path d="M2.4 158.6h.2M2.7 158.6h.2M3 158.6h1.4M4.5 158.6h.8M5.4 158.6h1.5M7 158.6h.2M7.3 158.6h2.4M9.1 152.4v.7M9.1 153.2v.2M9.1 153.5v2.3M9.1 155.9v1.5M9.1 157.5v.2"/>
<path d="M9.1 157.8v2.3M9.7 158.6h.2M10 158.6h2.4M12.5 158.6h.2M12.8 158.6h1.5M14.4 158.6h.8M15.2 158.6h.5M9.1 160.2v.2M9.1 160.5v2.4M9.1 163v.2M9.1 163.3v1.5M9.1 164.8v.9"/>
<path d="M9.1 165.7v1.5M9.1 167.3v.2M9.1 167.6v2.4M9.1 170.1v.2M9.1 170.3v1.5M9.1 171.9v.8M9.1 172.8v1.5M9.1 174.4v.2M9.1 174.7v2.3M9.1 177.1v.2M9.1 177.4v2.4M9.1 179.9v1.5"/>
<path d="M9.1 181.4v.3M9.1 181.7v2.4M9.1 184.2v.2M9.1 184.5v1.9"/>
</g>
<g font-size="8.1">
<text x="184.2" y="80.5" transform="rotate(90 184.2 80.5)">2834</text>
<text x="122.5" y="154.9">2010</text>
</g>
<g font-size="5.4">
<text x="71.4" y="71.9" transform="rotate(90 71.4 71.9)">150 X 80 X 15 MM THK</text>
<text x="77.9" y="72.5" transform="rotate(90 77.9 72.5)">ALUMINIUM PLATE</text>
</g>
<g font-size="4.3">
<text x="57.8" y="206.2" transform="rotate(90 57.8 206.2)">NO-01-01</text>
<text x="63" y="206.2" transform="rotate(90 63 206.2)">DRG</text>
<text x="68.2" y="206.3" transform="rotate(90 68.2 206.3)">QTY-01</text>
<text x="73.4" y="206.2" transform="rotate(90 73.4 206.2)">MATL-ALUMINIUM</text>
<text x="78.6" y="206.1" transform="rotate(90 78.6 206.1)">FRAME-01</text>
</g>
<g font-size="2.8">
<text x="30.2" y="188" transform="rotate(90 30.2 188)">TITLE:- FRAME-01</text>
<text x="30.3" y="261.6" transform="rotate(90 30.3 261.6)">NIHVA TECHNOLOGIES</text>
<text x="27.1" y="265.9" transform="rotate(90 27.1 265.9)">PVT. LTD. PUNE</text>
</g>
<g font-size="2.5">
<text x="10.7" y="9.2" transform="rotate(90 10.7 9.2)">REV NO.</text>
<text x="10.5" y="57.5" transform="rotate(90 10.5 57.5)">DESCRIPTION</text>
<text x="10.8" y="108.5" transform="rotate(90 10.8 108.5)">Date</text>
<text x="11" y="127.5" transform="rotate(90 11 127.5)">Revised By</text>
<text x="11" y="208.4" transform="rotate(90 11 208.4)">27/07/22</text>
<text x="14.1" y="208.6" transform="rotate(90 14.1 208.6)">27/07/22</text>
<text x="17.7" y="208.5" transform="rotate(90 17.7 208.5)">27/07/22</text>
<text x="3.5" y="230" transform="rotate(90 3.5 230)">SCALE: NTS</text>
<text x="7.2" y="231.2" transform="rotate(90 7.2 231.2)">DWG NO:-NIHVA/22-23/MFG/0048</text>
<text x="10.8" y="230.3" transform="rotate(90 10.8 230.3)">PRODUCT: RETRACTABLE ROOF</text>
<text x="14.4" y="230.3" transform="rotate(90 14.4 230.3)">LOCATION -</text>
<text x="18" y="230.4" transform="rotate(90 18 230.4)">CLIENT - NIHVA TECHNOLOGIES PVT.LTD</text>
<text x="3.5" y="252.7" transform="rotate(90 3.5 252.7)">SCALE:--</text>
<text x="3.5" y="265.3" transform="rotate(90 3.5 265.3)">1:1</text>
<text x="3.5" y="271" transform="rotate(90 3.5 271)">SHEET: 01 OF 01</text>
<text x="7.2" y="280" transform="rotate(90 7.2 280)">REV- 0</text>
</g>
<g font-size="2.1">
<text x="21.3" y="197.9" transform="rotate(90 21.3 197.9)">NAME</text>
<text x="21.1" y="211.5" transform="rotate(90 21.1 211.5)">DATE</text>
<text x="21.3" y="222.1" transform="rotate(90 21.3 222.1)">SIGN</text>
<text x="21" y="262.6" transform="rotate(90 21 262.6)">Website:- www.nihva.com</text>
<text x="22.9" y="265" transform="rotate(90 22.9 265)">Email:- info@nihva.com</text>
<text x="25" y="266.3" transform="rotate(90 25 266.3)">Tel : 020 66304033</text>
</g>
<g font-size="1.9">
<text x="11.3" y="187.2" transform="rotate(90 11.3 187.2)">APPRD.</text>
<text x="14.9" y="187.1" transform="rotate(90 14.9 187.1)">CHECK</text>
<text x="18.1" y="187.2" transform="rotate(90 18.1 187.2)">DRAWN</text>
<text x="11" y="197.1" transform="rotate(90 11 197.1)">V. TARAK</text>
<text x="14.6" y="196.9" transform="rotate(90 14.6 196.9)">M. SUTAR</text>
<text x="18.2" y="197" transform="rotate(90 18.2 197)">KISHAN</text>
</g>
<text font-size="1.8" x="3.8" y="193.4" transform="rotate(90 3.8 193.4)">ALL DIMENSION ARE IN mm</text>
<text font-size="1.7" x="7.5" y="187.2" transform="rotate(90 7.5 187.2)">If any queries contact : design@nihva.com</text>
</svg>
